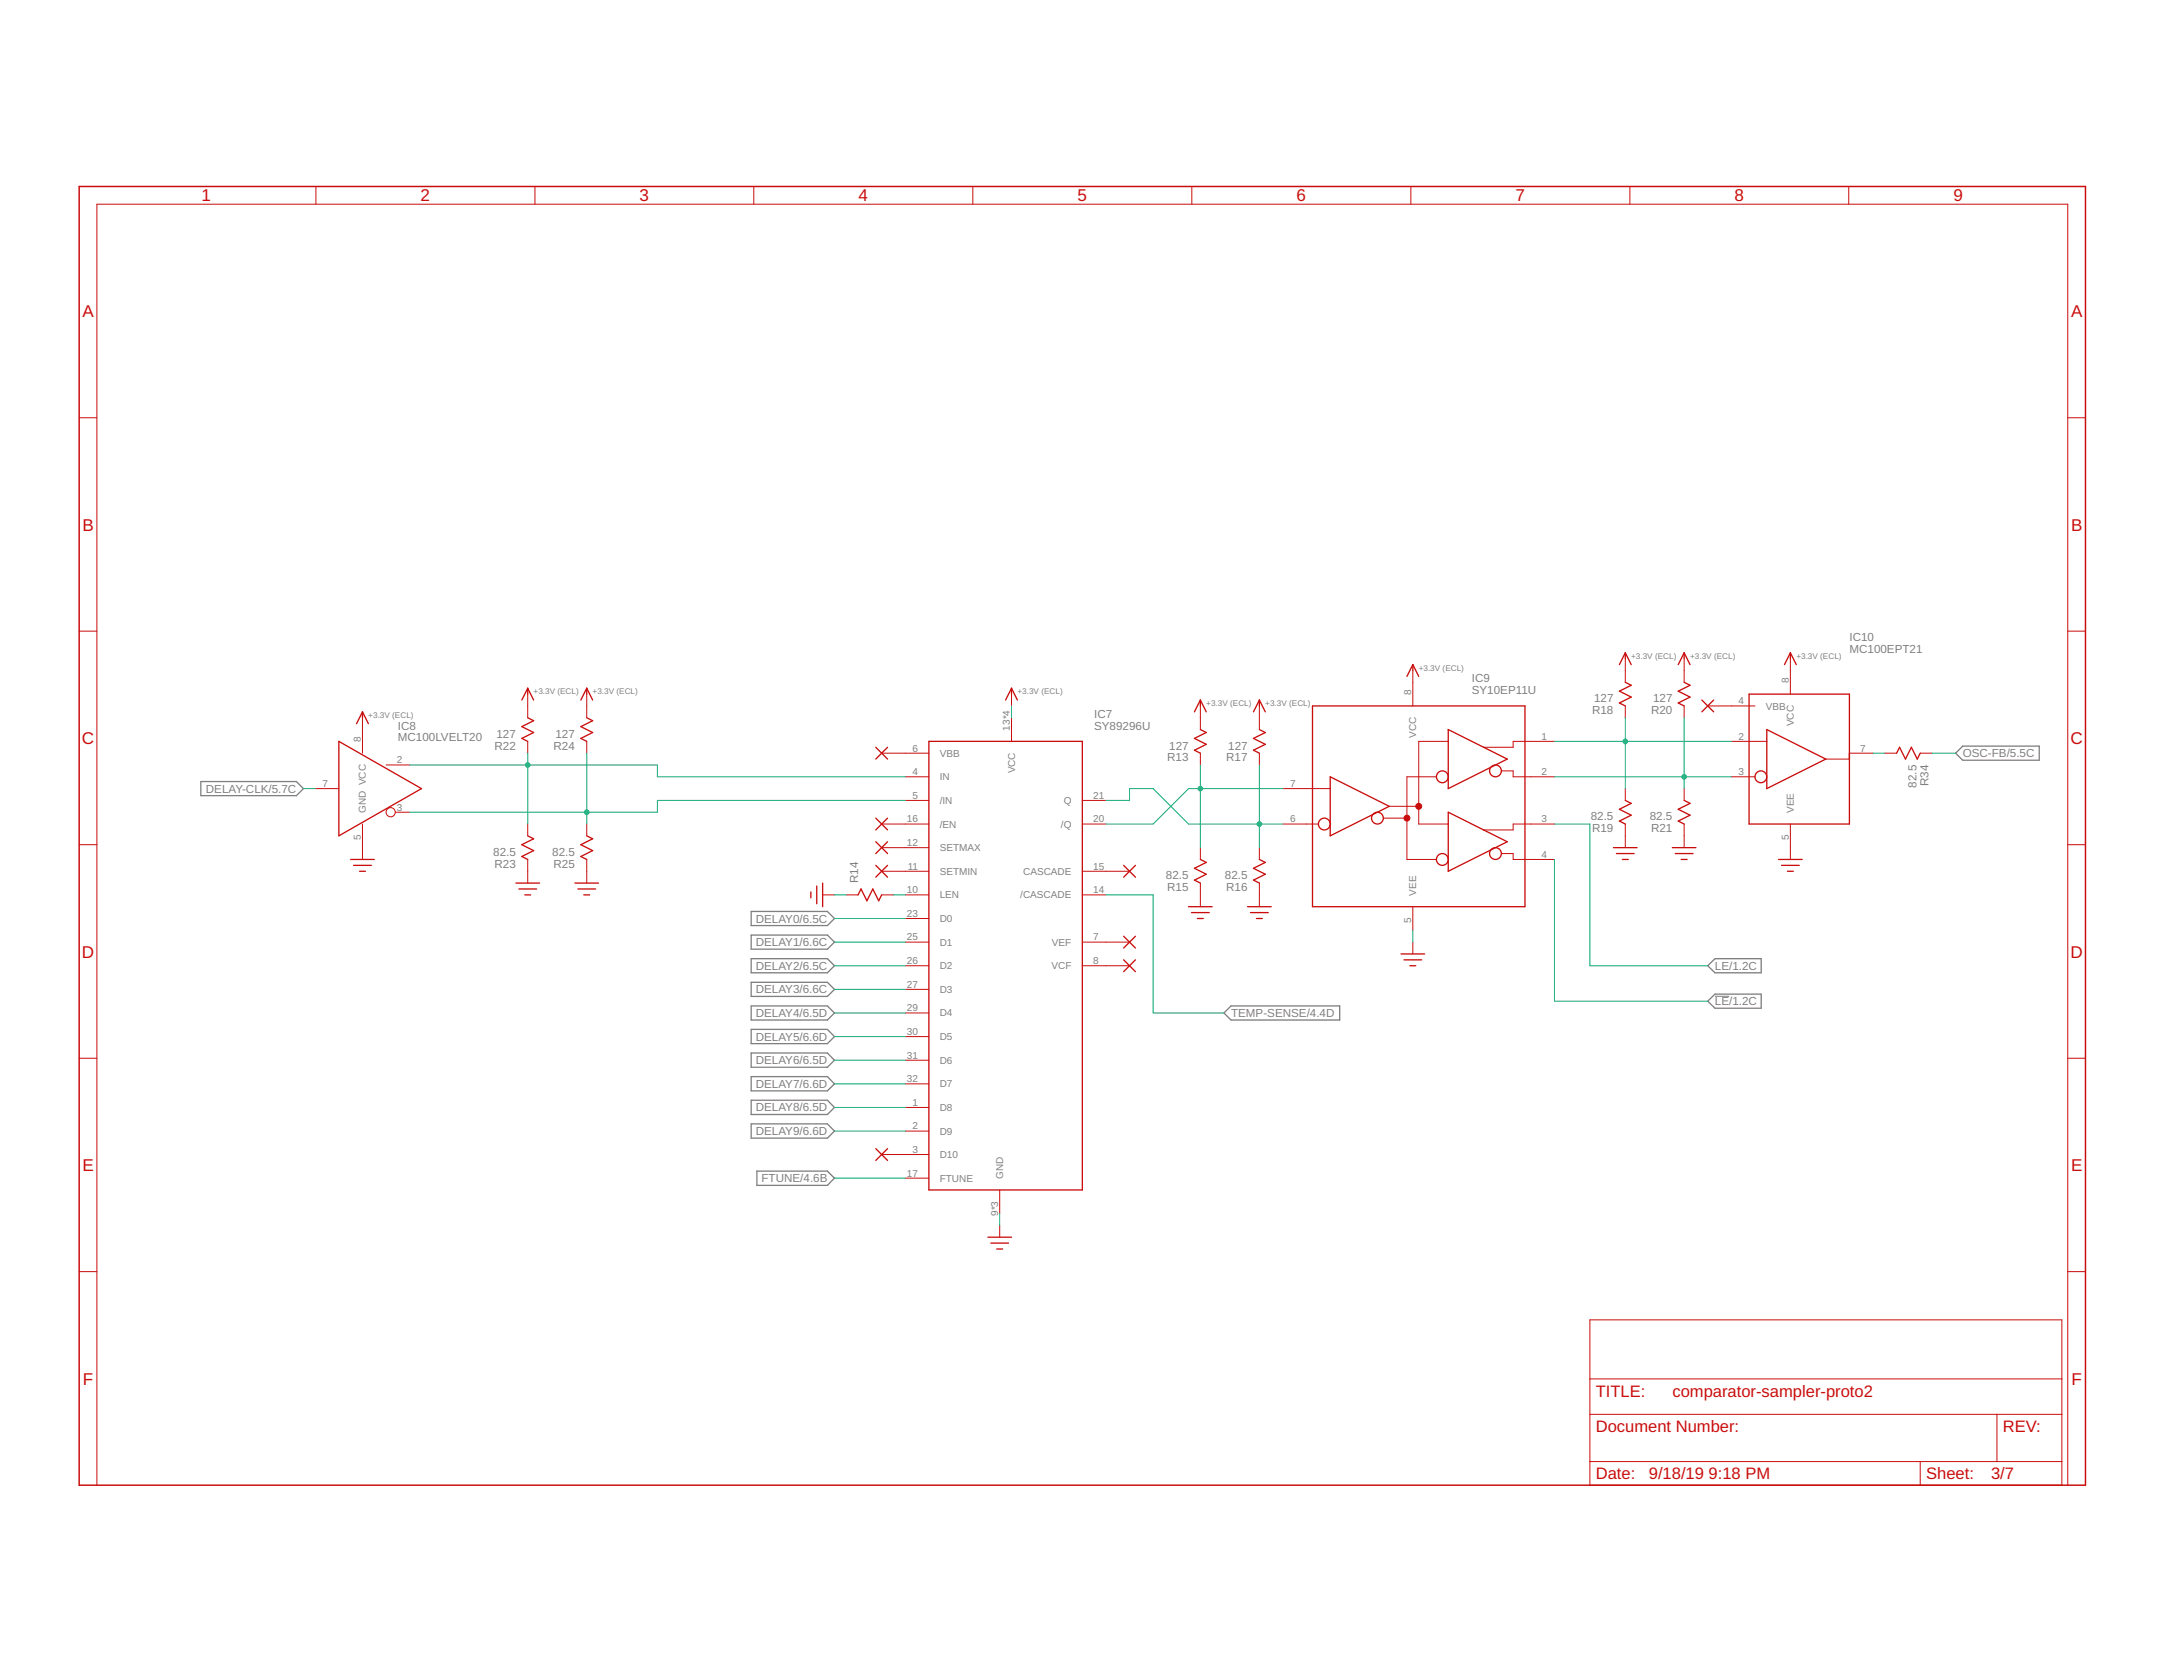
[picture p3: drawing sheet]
<svg xmlns="http://www.w3.org/2000/svg" width="279mm" height="216mm" viewBox="0 0 279 216" stroke-linecap="round" stroke-linejoin="round" font-family="sans-serif">
<g fill="none" stroke="#808080" stroke-width=".17">
<path d="M252.5 97.2l.9-.9h9.9v1.8h-9.9zM25.9 100.9h12.4l.9 .9-.9 .9h-12.4zM97 117.6h9.8l.9 .9-.9 .9h-9.8zM97 120.7h9.8l.9 .9-.9 .9h-9.8zM97 123.7h9.8l.9 .9-.9 .9h-9.8zM97 126.8h9.8l.9 .9-.9 .9h-9.8zM97 129.8h9.8l.9 .9-.9 .9h-9.8zM97 132.8h9.8l.9 1-.9 .9h-9.8zM97 135.9h9.8l.9 .9-.9 .9h-9.8zM97 138.9h9.8l.9 1-.9 .9h-9.8zM158 130.7l.9-.9h14.1v1.8h-14.1zM220.5 124.6l.9-.9h6v1.8h-6z"/>
<path d="M220.5 129.2l.9-.9h6v1.8h-6zM97 142h9.8l.9 .9-.9 .9h-9.8zM97 145h9.8l.9 1-.9 .9h-9.8zM97.7 151.1h9.1l.9 .9-.9 1h-9.1z"/>
</g>
<path d="M221.4 128.6h1.9" fill="none" stroke="#808080" stroke-width=".13"/>
<g fill="none" stroke="#c90d0c" stroke-width=".13">
<path d="M40.8 24.1v2.3M69.1 24.1v2.3M97.3 24.1v2.3M125.6 24.1v2.3M153.9 24.1v2.3M182.2 24.1v2.3M210.4 24.1v2.3M238.7 24.1v2.3M10.2 53.9h2.3M267 53.9h2.3M10.2 81.4h2.3M46.8 92.6v4.6"/>
<path d="M49.8 98.7h3.1M68.1 89.6v3M68.1 95.7v1.5M75.8 89.6v3M75.8 95.7v1.5M113.8 97.2h6.1M130.6 89.6v1.5M130.6 92.6v3.1M155 91.1v3M155 97.2v1.5M162.6 91.1v3M162.6 97.2v1.5"/>
<path d="M182.4 86.5v4.6M187 95.7h-3.8v10.6h3.8M193.8 99.5h1.6v.7h5.3M200.7 95.7h-5.3v.7h-3.8M209.8 85v3.1M209.8 91.1v1.5M217.4 85v3.1M217.4 91.1v1.5M220.5 91.1h6.1M223.5 95.7h4.6M231.2 85v4.6M235.7 98h3.1"/>
<path d="M238.8 97.2h3M243.4 97.2h1.5M247.9 97.2h1.5M267 81.4h2.3M10.2 109h2.3M40.7 101.8h3.1M46.8 106.3v4.6M51 104.8h1.9M68.1 106.3v1.6M68.1 110.9v3.1M75.8 106.3v1.6M75.8 110.9v3.1"/>
<path d="M106.2 115.5h1.5M109.3 115.5h1.5M113.8 115.5h1.6M113.8 112.4h6.1M113.8 109.4h6.1M113.8 106.3h6.1M116.9 118.5h3M116.9 100.2h3M116.9 103.3h3M116.9 115.5h3M139.7 103.3h3.1M139.7 115.5h3.1"/>
<path d="M139.7 112.4h6.1M139.7 106.3h3.1M155 109.4v1.5M155 114v3M162.6 109.4v1.5M162.6 114v3M165.7 106.3h4.5M165.7 101.8h6M178.6 105.6h3.1M179.4 104.1h3.8M182.4 117v3.1M185.5 100.2h-3.8v10.7h3.8"/>
<path d="M193.8 110.2h1.6v.7h5.3M200.7 106.3h-5.3v.8h-3.8M209.8 101.8v1.5M209.8 106.3v3.1M217.4 101.8v1.5M217.4 106.3v3.1M223.5 100.2h3.1M231.2 106.3v4.6M267 109h2.3M10.2 136.6h2.3M116.9 121.6h3M116.9 124.6h3"/>
<path d="M116.9 127.7h3M116.9 130.7h3M116.9 133.8h3M116.9 136.8h3M116.9 139.9h3M139.7 121.6h6.1M139.7 124.6h6.1M182.4 121.6v1.5M267 136.6h2.3M113.8 149h6.1M116.9 142.9h3M116.9 146h3"/>
<path d="M116.9 152h3M129.1 153.6v3M129.1 158.1v1.6M10.2 164.1h2.3M205.3 170.3h60.9v21.4h-60.9zM205.3 177.9h60.9M267 164.1h2.3M12.5 191.7v-165.3h254.5v165.3M205.3 182.5h60.9M205.3 188.6h60.9M247.9 188.6v3.1M257.8 182.5v6.1"/>
<circle cx="50.4" cy="104.8" r=".59"/>
</g>
<g fill="none" stroke="#c90d0c" stroke-width=".17">
<path d="M43.8 95.7l10.6 6.1-10.6 6.1zM46.8 91.9v.7M46.8 91.9l-.8 1.5M46.8 91.9l.8 1.5M68.1 92.6l.8 .4-1.5 .8 1.5 .7-1.5 .8 .7 .4M68.1 88.8v.8M68.1 88.8l-.7 1.5M68.1 88.8l.8 1.5M75.8 92.6l.7 .4-1.5 .8 1.5 .7-1.5 .8 .8 .4M75.8 88.8v.8M75.8 88.8l-.8 1.5M75.8 88.8l.7 1.5"/>
<path d="M113.1 96.4l1.5 1.6M114.6 96.4l-1.5 1.6M119.9 95.7h19.8v57.9h-19.8zM130.6 88.8v.8M130.6 88.8l-.8 1.5M130.6 88.8l.8 1.5M155 94.1l.7 .4-1.5 .8 1.5 .8-1.5 .7 .8 .4M155 90.3v.8M155 90.3l-.8 1.6M155 90.3l.7 1.6M162.6 94.1l.8 .4-1.6 .8 1.6 .8-1.6 .7 .8 .4M162.6 90.3v.8"/>
<path d="M162.6 90.3l-.8 1.6M162.6 90.3l.8 1.6M169.5 91.1h27.4v25.9h-27.4zM182.4 85.8v.7M182.4 85.8l-.7 1.5M182.4 85.8l.8 1.5M187 94.1l7.6 3.9-7.6 3.8zM209.8 88.1l.8 .3-1.5 .8 1.5 .8-1.5 .7 .7 .4M209.8 84.2v.8M209.8 84.2l-.7 1.6M209.8 84.2l.8 1.6M217.4 88.1l.8 .3-1.5 .8 1.5 .8-1.5 .7 .7 .4"/>
<path d="M217.4 84.2v.8M217.4 84.2l-.7 1.6M217.4 84.2l.8 1.6M219.7 90.3l1.6 1.6M221.3 90.3l-1.6 1.6M225.8 89.6h13v16.7h-13zM228.1 94.1l7.6 3.9-7.6 3.8zM231.2 84.2v.8M231.2 84.2l-.8 1.6M231.2 84.2l.7 1.6M244.9 97.2l.4-.8 .7 1.6 .8-1.6 .7 1.6 .4-.8M45.3 110.9h3"/>
<path d="M45.7 111.7h2.2M46.4 112.4h.8M66.6 114h3.1M67 114.7h2.3M67.8 115.5h.7M68.1 107.9l.8 .3-1.5 .8 1.5 .8-1.5 .7 .7 .4M74.2 114h3.1M74.6 114.7h2.3M75.4 115.5h.7M75.8 107.9l.7 .3-1.5 .8 1.5 .8-1.5 .7 .8 .4M104.7 115.1v.8M105.5 114.3v2.3"/>
<path d="M106.2 114v3M110.8 115.5l.4-.8 .7 1.5 .8-1.5 .8 1.5 .3-.7M113.1 108.6l1.5 1.6M113.1 111.7l1.5 1.5M113.1 105.6l1.5 1.5M114.6 108.6l-1.5 1.6M114.6 111.7l-1.5 1.5M114.6 105.6l-1.5 1.5M145.1 111.7l1.5 1.5M146.6 111.7l-1.5 1.5M153.5 117h3M153.8 117.8h2.3"/>
<path d="M154.6 118.5h.8M155 110.9l.7 .4-1.5 .8 1.5 .7-1.5 .8 .8 .4M161.1 117h3M161.5 117.8h2.2M162.2 118.5h.8M162.6 110.9l.8 .4-1.6 .8 1.6 .7-1.6 .8 .8 .4M171.7 100.2l7.7 3.9-7.7 3.8zM187 104.8l7.6 3.8-7.6 3.8zM208.3 109.4h3.1M208.7 110.2h2.3M209.5 110.9h.7M209.8 103.3l.8 .4-1.5 .7 1.5 .8-1.5 .8 .7 .3"/>
<path d="M215.9 109.4h3.1M216.3 110.2h2.3M217.1 110.9h.7M217.4 103.3l.8 .4-1.5 .7 1.5 .8-1.5 .8 .7 .3M229.6 110.9h3.1M230 111.7h2.3M230.8 112.4h.7M145.1 120.8l1.5 1.5M145.1 123.9l1.5 1.5M146.6 120.8l-1.5 1.5M146.6 123.9l-1.5 1.5M180.9 123.1h3"/>
<path d="M181.3 123.9h2.3M182 124.6h.8M113.1 148.2l1.5 1.6M114.6 148.2l-1.5 1.6M127.6 159.7h3M127.9 160.4h2.3M128.7 161.2h.8"/>
<circle cx="193.1" cy="99.5" r=".76"/>
<circle cx="171" cy="106.3" r=".76"/>
<circle cx="177.8" cy="105.6" r=".76"/>
<circle cx="186.2" cy="100.2" r=".76"/>
<circle cx="186.2" cy="110.9" r=".76"/>
<circle cx="193.1" cy="110.2" r=".76"/>
<circle cx="227.4" cy="100.2" r=".76"/>
</g>
<g fill="#c90d0c" stroke="#c90d0c" stroke-width=".13">
<circle cx="183.2" cy="104.1" r=".38"/>
<circle cx="181.7" cy="105.6" r=".38"/>
</g>
<path d="M10.2 24.1h259.1v167.6h-259.1z" fill="none" stroke="#c90d0c" stroke-width=".19"/>
<g fill="none" stroke="#0dab76" stroke-width=".13">
<path d="M52.9 98.7h32v1.5h32M68.1 97.2v9.1M75.8 97.2v9.1M130.6 91.1v1.5M155 98.7v10.7M162.6 98.7v10.7M200.7 95.7h22.8M209.8 92.6v9.2M217.4 92.6v9.2M241.8 97.2h1.6M249.4 97.2h3.1M39.2 101.8h1.5"/>
<path d="M107.7 118.5h9.2M107.7 115.5h1.6M115.4 115.5h1.5M116.9 103.3h-32v1.5h-32M142.8 115.5h6.1v15.2h9.1M142.8 103.3h3v-1.5h3.1l4.6 4.5h12.2M165.7 101.8h-12.2l-4.6 4.5h-6.1M200.7 106.3h4.6v18.3h15.2M200.7 100.2h22.8M200.7 110.9v18.3h19.8M107.7 121.6h9.2M107.7 124.6h9.2"/>
<path d="M107.7 127.7h9.2M107.7 130.7h9.2M107.7 133.8h9.2M107.7 136.8h9.2M107.7 139.9h9.2M182.4 120.1v1.5M107.7 142.9h9.2M107.7 146h9.2M107.7 152h9.2M129.1 156.6v1.5"/>
</g>
<g fill="#0dab76" stroke="#0dab76" stroke-width=".13">
<circle cx="155" cy="101.8" r=".3"/>
<circle cx="209.8" cy="95.7" r=".3"/>
<circle cx="68.1" cy="98.7" r=".3"/>
<circle cx="75.8" cy="104.8" r=".3"/>
<circle cx="217.4" cy="100.2" r=".3"/>
<circle cx="162.6" cy="106.3" r=".3"/>
</g>
<g font-size="2.2" fill="#c90d0c">
<text x="26" y="26">1</text>
<text x="54.3" y="26">2</text>
<text x="82.6" y="26">3</text>
<text x="110.9" y="26">4</text>
<text x="139.1" y="26">5</text>
<text x="167.4" y="26">6</text>
<text x="195.7" y="26">7</text>
<text x="224" y="26">8</text>
<text x="252.2" y="26">9</text>
<text x="10.6" y="40.9">A</text>
<text x="267.4" y="40.9">A</text>
<text x="10.6" y="68.5">B</text>
<text x="267.4" y="68.5">B</text>
<text x="10.6" y="96">C</text>
<text x="267.3" y="96">C</text>
<text x="10.6" y="123.6">D</text>
<text x="267.3" y="123.6">D</text>
<text x="10.6" y="151.1">E</text>
<text x="267.4" y="151.1">E</text>
<text x="10.7" y="178.7">F</text>
<text x="267.4" y="178.7">F</text>
</g>
<g font-size="2.1" fill="#c90d0c">
<text x="206" y="180.2">TITLE:</text>
<text x="206" y="184.8">Document Number:</text>
<text x="215.9" y="180.2">comparator-sampler-proto2</text>
<text x="258.6" y="184.8">REV:</text>
<text x="206" y="190.9">Date:</text>
<text x="212.9" y="190.9">9/18/19</text>
<text x="220.6" y="190.9">9:18 PM</text>
<text x="248.7" y="190.9">Sheet:</text>
<text x="257.1" y="190.9">3/7</text>
</g>
<g font-size="1.5" fill="#808080">
<text x="238.8" y="82.7">IC10</text>
<text x="190" y="88.1">IC9</text>
<text x="190" y="89.6">SY10EP11U</text>
<text x="238.8" y="84.2">MC100EPT21</text>
<text x="51.4" y="95.7">MC100LVELT20</text>
<text x="51.4" y="94.2">IC8</text>
<text x="64.1" y="95.2">127</text>
<text x="71.7" y="95.2">127</text>
<text x="141.3" y="94.2">SY89296U</text>
<text x="141.3" y="92.6">IC7</text>
<text x="205.6" y="92.2">R18</text>
<text x="205.8" y="90.6">127</text>
<text x="213.2" y="92.2">R20</text>
<text x="213.4" y="90.6">127</text>
<text x="63.9" y="96.7">R22</text>
<text x="71.5" y="96.7">R24</text>
<text x="150.7" y="98.3">R13</text>
<text x="151" y="96.7">127</text>
<text x="158.3" y="98.3">R17</text>
<text x="158.6" y="96.7">127</text>
<text x="247.5" y="101.6" transform="rotate(-90 247.5 101.6)">82.5</text>
<text x="249" y="101.5" transform="rotate(-90 249 101.5)">R34</text>
<text x="253.4" y="97.7">OSC-FB/5.5C</text>
<text x="26.6" y="102.3">DELAY-CLK/5.7C</text>
<text x="205.4" y="105.9">82.5</text>
<text x="205.6" y="107.4">R19</text>
<text x="213" y="105.9">82.5</text>
<text x="213.2" y="107.4">R21</text>
<text x="63.7" y="110.4">82.5</text>
<text x="63.9" y="112">R23</text>
<text x="71.3" y="110.4">82.5</text>
<text x="71.5" y="112">R25</text>
<text x="110.8" y="114" transform="rotate(-90 110.8 114)">R14</text>
<text x="150.5" y="113.5">82.5</text>
<text x="158.2" y="113.5">82.5</text>
<text x="97.6" y="119.1">DELAY0/6.5C</text>
<text x="150.7" y="115">R15</text>
<text x="158.3" y="115">R16</text>
<text x="97.6" y="122.1">DELAY1/6.6C</text>
<text x="97.6" y="125.1">DELAY2/6.5C</text>
<text x="221.4" y="125.2">LE/1.2C</text>
<text x="97.6" y="128.2">DELAY3/6.6C</text>
<text x="97.6" y="131.2">DELAY4/6.5D</text>
<text x="158.9" y="131.3">TEMP-SENSE/4.4D</text>
<text x="221.4" y="129.7">LE/1.2C</text>
<text x="97.6" y="134.3">DELAY5/6.6D</text>
<text x="97.6" y="137.3">DELAY6/6.5D</text>
<text x="97.6" y="140.4">DELAY7/6.6D</text>
<text x="97.6" y="143.4">DELAY8/6.5D</text>
<text x="97.6" y="146.5">DELAY9/6.6D</text>
<text x="98.3" y="152.6">FTUNE/4.6B</text>
</g>
<g font-size="1.3" fill="#808080">
<text x="182.2" y="89.7" transform="rotate(-90 182.2 89.7)">8</text>
<text x="231" y="88.2" transform="rotate(-90 231 88.2)">8</text>
<text x="46.6" y="95.8" transform="rotate(-90 46.6 95.8)">8</text>
<text x="130.4" y="94.3" transform="rotate(-90 130.4 94.3)">13*4</text>
<text x="182.9" y="95.2" transform="rotate(-90 182.9 95.2)">VCC</text>
<text x="199" y="95.5">1</text>
<text x="224.5" y="95.5">2</text>
<text x="224.5" y="90.9">4</text>
<text x="228" y="91.6">VBB</text>
<text x="231.6" y="93.7" transform="rotate(-90 231.6 93.7)">VCC</text>
<text x="41.6" y="101.6">7</text>
<text x="51.2" y="98.5">2</text>
<text x="117.8" y="100">4</text>
<text x="117.8" y="97">6</text>
<text x="121.3" y="100.7">IN</text>
<text x="121.3" y="97.7">VBB</text>
<text x="131.1" y="99.8" transform="rotate(-90 131.1 99.8)">VCC</text>
<text x="166.6" y="101.6">7</text>
<text x="199" y="100">2</text>
<text x="224.5" y="100">3</text>
<text x="240.2" y="97">7</text>
<text x="47.3" y="104.9" transform="rotate(-90 47.3 104.9)">GND VCC</text>
<text x="51.2" y="104.6">3</text>
<text x="117.1" y="106.1">16</text>
<text x="117.8" y="103.1">5</text>
<text x="121.3" y="103.8">/IN</text>
<text x="121.3" y="106.8">/EN</text>
<text x="137" y="106.8">/Q</text>
<text x="137.3" y="103.7">Q</text>
<text x="141.1" y="103.1">21</text>
<text x="141.1" y="106.1">20</text>
<text x="166.6" y="106.1">6</text>
<text x="199" y="106.1">3</text>
<text x="231.6" y="104.9" transform="rotate(-90 231.6 104.9)">VEE</text>
<text x="46.6" y="108.5" transform="rotate(-90 46.6 108.5)">5</text>
<text x="117.1" y="109.2">12</text>
<text x="117.2" y="112.2">11</text>
<text x="121.3" y="112.9">SETMIN</text>
<text x="121.3" y="109.8">SETMAX</text>
<text x="132.1" y="112.9">CASCADE</text>
<text x="141.1" y="112.2">15</text>
<text x="199" y="110.7">4</text>
<text x="231" y="108.5" transform="rotate(-90 231 108.5)">5</text>
<text x="117.1" y="118.3">23</text>
<text x="117.1" y="115.3">10</text>
<text x="121.3" y="119">D0</text>
<text x="121.3" y="115.9">LEN</text>
<text x="131.7" y="115.9">/CASCADE</text>
<text x="141.1" y="115.3">14</text>
<text x="182.2" y="119.1" transform="rotate(-90 182.2 119.1)">5</text>
<text x="182.9" y="115.6" transform="rotate(-90 182.9 115.6)">VEE</text>
<text x="117.1" y="121.4">25</text>
<text x="117.1" y="124.4">26</text>
<text x="121.3" y="122">D1</text>
<text x="121.3" y="125.1">D2</text>
<text x="135.8" y="125.1">VCF</text>
<text x="135.8" y="122">VEF</text>
<text x="141.1" y="121.4">7</text>
<text x="141.1" y="124.4">8</text>
<text x="117.1" y="127.5">27</text>
<text x="117.1" y="130.5">29</text>
<text x="121.3" y="128.1">D3</text>
<text x="121.3" y="131.2">D4</text>
<text x="117.1" y="133.6">30</text>
<text x="117.1" y="136.6">31</text>
<text x="121.3" y="134.2">D5</text>
<text x="121.3" y="137.3">D6</text>
<text x="117.1" y="139.6">32</text>
<text x="117.8" y="142.7">1</text>
<text x="121.3" y="140.3">D7</text>
<text x="121.3" y="143.4">D8</text>
<text x="117.8" y="145.7">2</text>
<text x="117.8" y="148.8">3</text>
<text x="121.3" y="146.4">D9</text>
<text x="121.3" y="149.5">D10</text>
<text x="117.1" y="151.8">17</text>
<text x="121.3" y="152.5">FTUNE</text>
<text x="129.5" y="152.2" transform="rotate(-90 129.5 152.2)">GND</text>
<text x="128.9" y="156.9" transform="rotate(-90 128.9 156.9)">9*3</text>
</g>
<g font-size="1.1" fill="#808080">
<text x="68.9" y="89.6">+3.3V (ECL)</text>
<text x="76.5" y="89.6">+3.3V (ECL)</text>
<text x="131.4" y="89.6">+3.3V (ECL)</text>
<text x="183.2" y="86.5">+3.3V (ECL)</text>
<text x="210.6" y="85">+3.3V (ECL)</text>
<text x="218.2" y="85">+3.3V (ECL)</text>
<text x="231.9" y="85">+3.3V (ECL)</text>
<text x="47.6" y="92.6">+3.3V (ECL)</text>
<text x="155.7" y="91.1">+3.3V (ECL)</text>
<text x="163.4" y="91.1">+3.3V (ECL)</text>
</g>
</svg>
